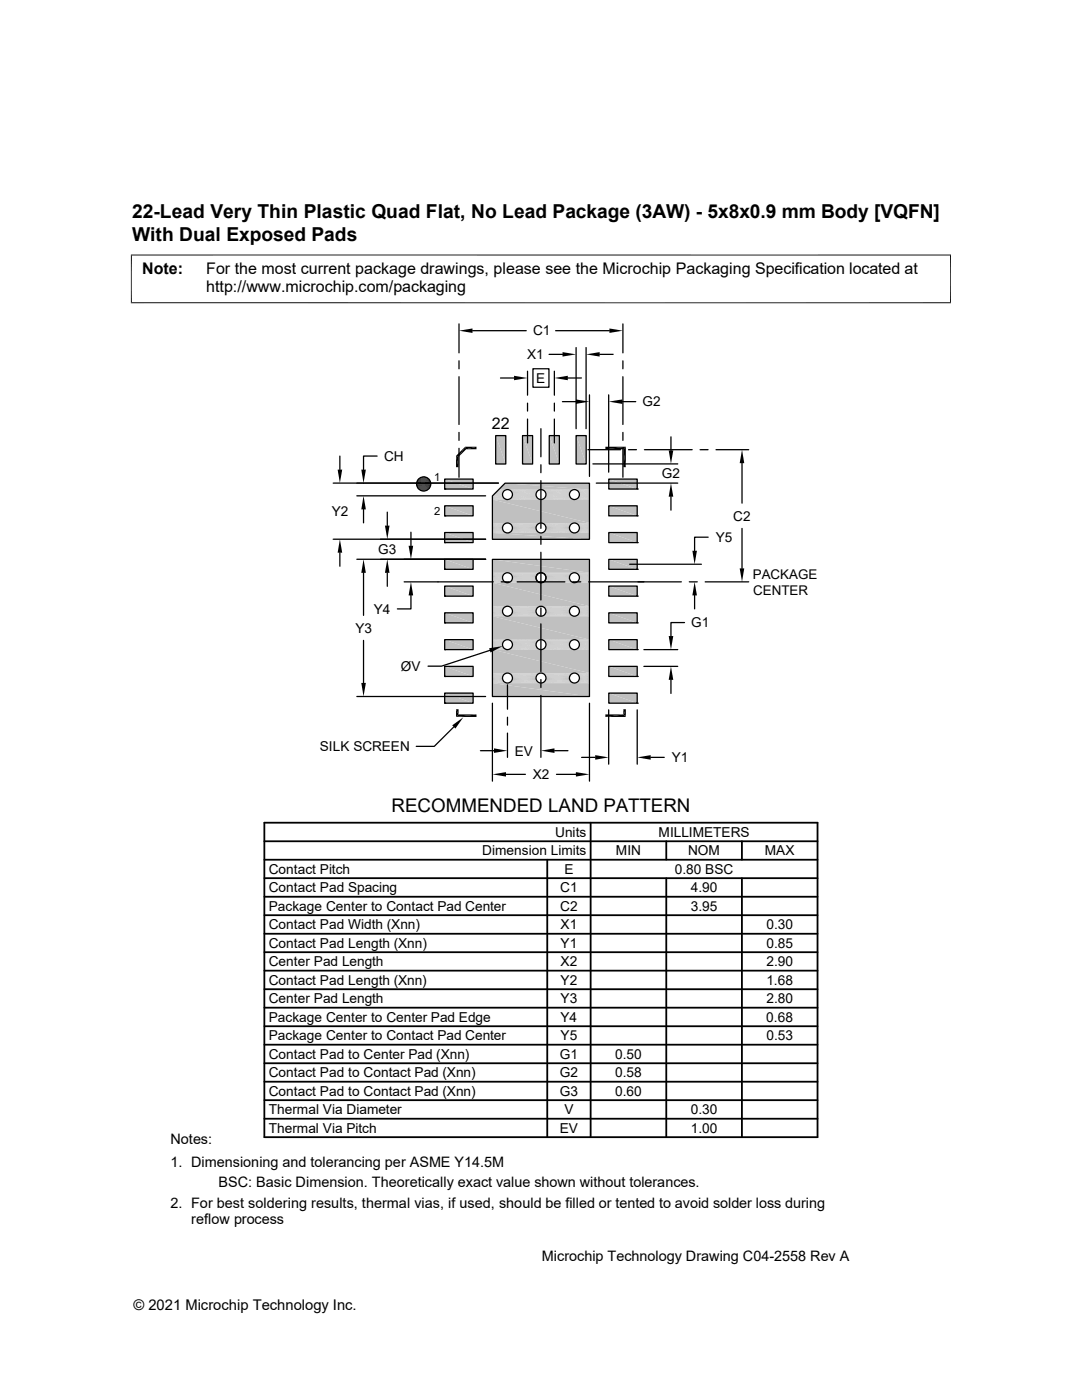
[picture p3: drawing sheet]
<svg xmlns="http://www.w3.org/2000/svg" width="216mm" height="279mm" viewBox="0 0 216 279" stroke-linecap="round" stroke-linejoin="round" font-family="sans-serif">
<g fill="#c0c0c0">
<path d="M100.8 96.4l16.8 1.3h-18.1z"/>
<path d="M100.8 96.4h16.8v1.3z"/>
</g>
<path d="M101.3 97.7h6.5M108 97.7h6.5M114.7 97.7h2.9" fill="none" stroke="#c0c0c0" stroke-width=".2"/>
<g fill="#c0c0c0">
<path d="M99.5 97.7h1.5z"/>
<path d="M99.5 97.7h1.7z"/>
</g>
<path d="M101.5 97.8h6.2M108.2 97.8h6.1M114.9 97.8h2.7" fill="none" stroke="#c0c0c0" stroke-width=".2"/>
<g fill="#c0c0c0">
<path d="M99.5 97.7l1.3 .1z"/>
<path d="M99.5 97.7h1.5z"/>
</g>
<path d="M101.7 97.8h5.8M108.4 97.8h5.8M115.1 97.8h2.5" fill="none" stroke="#c0c0c0" stroke-width=".2"/>
<g fill="#c0c0c0">
<path d="M99.4 97.8l1.2 .1h-1.3z"/>
<path d="M99.4 97.8h1.4l-.2 .1z"/>
</g>
<path d="M101.9 98h5.4M108.5 98h5.5M115.2 98h2.4" fill="none" stroke="#c0c0c0" stroke-width=".2"/>
<g fill="#c0c0c0">
<path d="M99.3 97.9l1.2 .1h-1.3z"/>
<path d="M99.3 97.9h1.3l-.1 .1z"/>
</g>
<path d="M102 98.1h5.2M108.7 98.1h5.2M115.4 98.1h2.2" fill="none" stroke="#c0c0c0" stroke-width=".2"/>
<g fill="#c0c0c0">
<path d="M99.2 98l1.2 .2h-1.3z"/>
<path d="M99.2 98h1.3l-.1 .2z"/>
</g>
<path d="M102.1 98.3h5M108.8 98.3h5M115.5 98.3h2.1" fill="none" stroke="#c0c0c0" stroke-width=".2"/>
<g fill="#c0c0c0">
<path d="M99.1 98.2l1.2 .1h-1.4z"/>
<path d="M99.1 98.2h1.3l-.1 .1z"/>
</g>
<path d="M102.2 98.4h4.8M108.9 98.4h4.8M115.5 98.4h2.1" fill="none" stroke="#c0c0c0" stroke-width=".2"/>
<g fill="#c0c0c0">
<path d="M98.9 98.3l1.4 .2h-1.6z"/>
<path d="M98.9 98.3h1.4v.2z"/>
</g>
<path d="M102.2 98.6h4.8M108.9 98.6h4.7M115.6 98.6h2" fill="none" stroke="#c0c0c0" stroke-width=".2"/>
<g fill="#c0c0c0">
<path d="M98.7 98.5l1.5 .2h-1.7z"/>
<path d="M98.7 98.5h1.6l-.1 .2z"/>
</g>
<path d="M115.6 98.8h2" fill="none" stroke="#c0c0c0" stroke-width=".2"/>
<path d="M115.6 98.7h2v.2z" fill="#c0c0c0"/>
<path d="M102.2 98.8h4.8M108.9 98.8h4.7" fill="none" stroke="#c0c0c0" stroke-width=".2"/>
<g fill="#c0c0c0">
<path d="M98.3 98.9l.2-.2 1.8 .2z"/>
<path d="M98.5 98.7h1.7l.1 .2z"/>
</g>
<path d="M98.3 98.9h2" fill="none" stroke="#c0c0c0" stroke-width=".2"/>
<path d="M98.3 98.9h2v.1z" fill="#c0c0c0"/>
<g fill="none" stroke="#c0c0c0" stroke-width=".2">
<path d="M98.3 99h2M98.3 99.1h2.1M98.3 99.3h2.2M98.3 99.4h2.3M98.3 99.5h2.5M98.3 99.6h2.7M98.3 99.7h2.9M101.3 99.7h6.5M101.5 99.6h6.2M101.7 99.5h5.8M101.9 99.4h5.4M102 99.3h5.2"/>
<path d="M102.1 99.1h5M102.2 99h4.8M108 99.7h6.5M108.2 99.6h6.1M108.4 99.5h5.8M108.5 99.4h5.5M108.7 99.3h5.2M108.8 99.1h5M108.9 99h4.8M114.7 99.7h2.9M114.9 99.6h2.7M115.1 99.5h2.5"/>
<path d="M115.2 99.4h2.4M115.4 99.3h2.2M115.5 99.1h2.1M115.5 99h2.1"/>
</g>
<g fill="#c0c0c0">
<path d="M98.3 99.7l19.3 4.7h-19.3z"/>
<path d="M98.3 99.7h19.3v4.7z"/>
</g>
<g fill="none" stroke="#c0c0c0" stroke-width=".2">
<path d="M98.3 104.4h2.9M98.3 104.4h2.7M98.3 104.5h2.5M98.3 104.6h2.3M98.3 104.8h2.2M98.3 104.9h2.1M98.3 105.1h2M101.3 104.4h6.5M101.5 104.4h6.2M101.7 104.5h5.8M101.9 104.6h5.4M102 104.8h5.2"/>
<path d="M102.1 104.9h5M102.2 105.1h4.8M102.2 105.3h4.8M108 104.4h6.5M108.2 104.4h6.1M108.4 104.5h5.8M108.5 104.6h5.5M108.7 104.8h5.2M108.8 104.9h5M108.9 105.1h4.8M108.9 105.3h4.7M114.7 104.4h2.9"/>
<path d="M114.9 104.4h2.7M115.1 104.5h2.5M115.2 104.6h2.4M115.4 104.8h2.2M115.5 104.9h2.1M115.5 105.1h2.1M115.6 105.3h2"/>
</g>
<path d="M98.3 105.2l1.9 .2h-1.9z" fill="#c0c0c0"/>
<path d="M98.3 105.3h2M115.6 105.5h2" fill="none" stroke="#c0c0c0" stroke-width=".2"/>
<path d="M115.6 105.4h2v.2z" fill="#c0c0c0"/>
<g fill="none" stroke="#c0c0c0" stroke-width=".2">
<path d="M98.3 105.5h2M98.3 105.6h2M98.3 105.8h2.1M98.3 106h2.2M98.3 106.1h2.3M98.3 106.2h2.5M98.3 106.3h2.7M98.3 106.4h2.9M101.3 106.4h6.5M101.5 106.3h6.2M101.7 106.2h5.8M101.9 106.1h5.4"/>
<path d="M102 106h5.2M102.1 105.8h5M102.2 105.6h4.8M102.2 105.5h4.8M108 106.4h6.5M108.2 106.3h6.1M108.4 106.2h5.8M108.5 106.1h5.5M108.7 106h5.2M108.8 105.8h5M108.9 105.6h4.8M108.9 105.5h4.7"/>
<path d="M114.7 106.4h2.9M114.9 106.3h2.7M115.1 106.2h2.5M115.2 106.1h2.4M115.4 106h2.2M115.5 105.8h2.1M115.5 105.6h2.1"/>
</g>
<g fill="#c0c0c0">
<path d="M98.3 106.4l19.3 1.2h-19.3z"/>
<path d="M98.3 106.4h19.3v1.2z"/>
<path d="M98.3 111.6l19.3 2.7h-19.3z"/>
<path d="M98.3 111.6h19.3v2.7z"/>
</g>
<g fill="none" stroke="#c0c0c0" stroke-width=".2">
<path d="M98.3 114.3h2.9M98.3 114.4h2.7M98.3 114.4h2.5M98.3 114.6h2.3M98.3 114.7h2.2M98.3 114.9h2.1M98.3 115h2M101.3 114.3h6.5M101.5 114.4h6.2M101.7 114.4h5.8M101.9 114.6h5.4M102 114.7h5.2"/>
<path d="M102.1 114.9h5M102.2 115h4.8M102.2 115.2h4.8M108 114.3h6.5M108.2 114.4h6.1M108.4 114.4h5.8M108.5 114.6h5.5M108.7 114.7h5.2M108.8 114.9h5M108.9 115h4.8M108.9 115.2h4.7M114.7 114.3h2.9"/>
<path d="M114.9 114.4h2.7M115.1 114.4h2.5M115.2 114.6h2.4M115.4 114.7h2.2M115.5 114.9h2.1M115.5 115h2.1M115.6 115.2h2"/>
</g>
<path d="M98.3 115.1l1.9 .2h-1.9z" fill="#c0c0c0"/>
<path d="M98.3 115.2h2M115.6 115.4h2" fill="none" stroke="#c0c0c0" stroke-width=".2"/>
<path d="M115.6 115.3h2v.2z" fill="#c0c0c0"/>
<g fill="none" stroke="#c0c0c0" stroke-width=".2">
<path d="M98.3 115.4h2M98.3 115.6h2M98.3 115.7h2.1M98.3 115.9h2.2M98.3 116h2.3M98.3 116.2h2.5M98.3 116.2h2.7M98.3 116.3h2.9M101.3 116.3h6.5M101.5 116.2h6.2M101.7 116.2h5.8M101.9 116h5.4"/>
<path d="M102 115.9h5.2M102.1 115.7h5M102.2 115.6h4.8M102.2 115.4h4.8M108 116.3h6.5M108.2 116.2h6.1M108.4 116.2h5.8M108.5 116h5.5M108.7 115.9h5.2M108.8 115.7h5M108.9 115.6h4.8M108.9 115.4h4.7"/>
<path d="M114.7 116.3h2.9M114.9 116.2h2.7M115.1 116.2h2.5M115.2 116h2.4M115.4 115.9h2.2M115.5 115.7h2.1M115.5 115.6h2.1"/>
</g>
<g fill="#c0c0c0">
<path d="M98.3 116.3l19.3 4.7h-19.3z"/>
<path d="M98.3 116.3h19.3v4.7z"/>
</g>
<g fill="none" stroke="#c0c0c0" stroke-width=".2">
<path d="M98.3 121.1h2.5M98.3 121.2h2.3M98.3 121.4h2.2M98.3 121.5h2.1M98.3 121.7h2M101.2 121h-2.9M101.3 121h6.5M101.7 121.1h5.8M101.9 121.2h5.4M102 121.4h5.2M102.1 121.5h5M102.2 121.7h4.8"/>
<path d="M102.2 121.9h4.8M108 121h6.5M108.4 121.1h5.8M108.5 121.2h5.5M108.7 121.4h5.2M108.8 121.5h5M108.9 121.7h4.8M108.9 121.9h4.7M114.7 121h2.9M115.1 121.1h2.5M115.2 121.2h2.4M115.4 121.4h2.2"/>
<path d="M115.5 121.5h2.1M115.5 121.7h2.1M115.6 121.9h2"/>
</g>
<path d="M98.3 121.8l1.9 .2h-1.9z" fill="#c0c0c0"/>
<path d="M98.3 121.9h2M115.6 122.1h2" fill="none" stroke="#c0c0c0" stroke-width=".2"/>
<path d="M115.6 122h2v.2z" fill="#c0c0c0"/>
<g fill="none" stroke="#c0c0c0" stroke-width=".2">
<path d="M98.3 122.1h2M98.3 122.2h2M98.3 122.4h2.1M98.3 122.6h2.2M98.3 122.7h2.3M98.3 122.8h2.5M98.3 122.9h2.7M98.3 123h2.9M101.3 123h6.5M101.5 122.9h6.2M101.7 122.8h5.8M101.9 122.7h5.4"/>
<path d="M102 122.6h5.2M102.1 122.4h5M102.2 122.2h4.8M102.2 122.1h4.8M108 123h6.5M108.2 122.9h6.1M108.4 122.8h5.8M108.5 122.7h5.5M108.7 122.6h5.2M108.8 122.4h5M108.9 122.2h4.8M108.9 122.1h4.7"/>
<path d="M114.7 123h2.9M114.9 122.9h2.7M115.1 122.8h2.5M115.2 122.7h2.4M115.4 122.6h2.2M115.5 122.4h2.1M115.5 122.2h2.1"/>
</g>
<g fill="#c0c0c0">
<path d="M98.3 123l19.3 4.7h-19.3z"/>
<path d="M98.3 123h19.3v4.7z"/>
</g>
<g fill="none" stroke="#c0c0c0" stroke-width=".2">
<path d="M98.3 127.7h2.9M98.3 127.7h2.7M98.3 127.8h2.5M98.3 127.9h2.3M98.3 128h2.2M98.3 128.2h2.1M98.3 128.4h2M101.3 127.7h6.5M101.5 127.7h6.2M101.7 127.8h5.8M101.9 127.9h5.4M102 128h5.2"/>
<path d="M102.1 128.2h5M102.2 128.4h4.8M102.2 128.6h4.8M108 127.7h6.5M108.2 127.7h6.1M108.4 127.8h5.8M108.5 127.9h5.5M108.7 128h5.2M108.8 128.2h5M108.9 128.4h4.8M108.9 128.6h4.7M114.7 127.7h2.9"/>
<path d="M114.9 127.7h2.7M115.1 127.8h2.5M115.2 127.9h2.4M115.4 128h2.2M115.5 128.2h2.1M115.5 128.4h2.1M115.6 128.6h2"/>
</g>
<path d="M98.3 128.5l1.9 .2h-1.9z" fill="#c0c0c0"/>
<path d="M98.3 128.6h2M115.6 128.7h2" fill="none" stroke="#c0c0c0" stroke-width=".2"/>
<path d="M115.6 128.7h2v.1z" fill="#c0c0c0"/>
<g fill="none" stroke="#c0c0c0" stroke-width=".2">
<path d="M98.3 128.7h2M98.3 128.9h2M98.3 129.1h2.1M98.3 129.3h2.2M98.3 129.4h2.3M98.3 129.5h2.5M98.3 129.6h2.7M98.3 129.6h2.9M101.3 129.6h6.5M101.5 129.6h6.2M101.7 129.5h5.8M101.9 129.4h5.4"/>
<path d="M102 129.3h5.2M102.1 129.1h5M102.2 128.9h4.8M102.2 128.7h4.8M108 129.6h6.5M108.2 129.6h6.1M108.4 129.5h5.8M108.5 129.4h5.5M108.7 129.3h5.2M108.8 129.1h5M108.9 128.9h4.8M108.9 128.7h4.7"/>
<path d="M114.7 129.6h2.9M114.9 129.6h2.7M115.1 129.5h2.5M115.2 129.4h2.4M115.4 129.3h2.2M115.5 129.1h2.1M115.5 128.9h2.1"/>
</g>
<g fill="#c0c0c0">
<path d="M98.3 129.6l19.3 4.7h-19.3z"/>
<path d="M98.3 129.6h19.3v4.7z"/>
</g>
<g fill="none" stroke="#c0c0c0" stroke-width=".2">
<path d="M98.3 134.3h2.9M98.3 134.4h2.7M98.3 134.5h2.5M98.3 134.6h2.3M98.3 134.7h2.2M98.3 134.9h2.1M98.3 135.1h2M101.3 134.3h6.5M101.5 134.4h6.2M101.7 134.5h5.8M101.9 134.6h5.4M102 134.7h5.2"/>
<path d="M102.1 134.9h5M102.2 135.1h4.8M102.2 135.2h4.8M108 134.3h6.5M108.2 134.4h6.1M108.4 134.5h5.8M108.5 134.6h5.5M108.7 134.7h5.2M108.8 134.9h5M108.9 135.1h4.8M108.9 135.2h4.7M114.7 134.3h2.9"/>
<path d="M114.9 134.4h2.7M115.1 134.5h2.5M115.2 134.6h2.4M115.4 134.7h2.2M115.5 134.9h2.1M115.5 135.1h2.1M115.6 135.2h2"/>
</g>
<path d="M98.3 135.1l1.9 .2h-1.9z" fill="#c0c0c0"/>
<path d="M98.3 135.2h2M115.6 135.4h2" fill="none" stroke="#c0c0c0" stroke-width=".2"/>
<path d="M115.6 135.3h2v.2z" fill="#c0c0c0"/>
<g fill="none" stroke="#c0c0c0" stroke-width=".2">
<path d="M98.3 135.4h2M98.3 135.6h2M98.3 135.8h2.1M98.3 135.9h2.2M98.3 136.1h2.3M98.3 136.2h2.5M98.3 136.3h2.7M98.3 136.3h2.9M101.3 136.3h6.5M101.5 136.3h6.2M101.7 136.2h5.8M101.9 136.1h5.4"/>
<path d="M102 135.9h5.2M102.1 135.8h5M102.2 135.6h4.8M102.2 135.4h4.8M108 136.3h6.5M108.2 136.3h6.1M108.4 136.2h5.8M108.5 136.1h5.5M108.7 135.9h5.2M108.8 135.8h5M108.9 135.6h4.8M108.9 135.4h4.7"/>
<path d="M114.7 136.3h2.9M114.9 136.3h2.7M115.1 136.2h2.5M115.2 136.1h2.4M115.4 135.9h2.2M115.5 135.8h2.1M115.5 135.6h2.1"/>
</g>
<g fill="#c0c0c0">
<path d="M98.3 136.3l19.3 2.7h-19.3z"/>
<path d="M98.3 136.3h19.3v2.7z"/>
<path d="M115 86.9l2 5.7h-2z"/>
<path d="M115 86.9h2v5.7z"/>
<path d="M109.6 86.9l2 5.7h-2z"/>
<path d="M109.6 86.9h2v5.7z"/>
<path d="M104.3 86.9l2 5.7h-2z"/>
<path d="M104.3 86.9h2v5.7z"/>
<path d="M98.9 86.9l2 5.7h-2z"/>
<path d="M98.9 86.9h2v5.7z"/>
<path d="M121.5 95.6l5.6 2h-5.6z"/>
<path d="M121.5 95.6h5.6v2z"/>
<path d="M88.7 95.6l5.7 2h-5.7z"/>
<path d="M88.7 95.6h5.7v2z"/>
<path d="M121.5 100.9l5.6 2.1h-5.6z"/>
<path d="M121.5 100.9h5.6v2.1z"/>
<path d="M88.7 100.9l5.7 2.1h-5.7z"/>
<path d="M88.7 100.9h5.7v2.1z"/>
<path d="M121.5 106.3l5.6 2h-5.6z"/>
<path d="M121.5 106.3h5.6v2z"/>
<path d="M88.7 106.3l5.7 2h-5.7z"/>
<path d="M88.7 106.3h5.7v2z"/>
<path d="M121.5 111.6l5.6 2h-5.6z"/>
<path d="M121.5 111.6h5.6v2z"/>
<path d="M88.7 111.6l5.7 2h-5.7z"/>
<path d="M88.7 111.6h5.7v2z"/>
<path d="M121.5 117l5.6 2h-5.6z"/>
<path d="M121.5 117h5.6v2z"/>
<path d="M88.7 117l5.7 2h-5.7z"/>
<path d="M88.7 117h5.7v2z"/>
<path d="M121.5 122.3l5.6 2h-5.6z"/>
<path d="M121.5 122.3h5.6v2z"/>
<path d="M88.7 122.3l5.7 2h-5.7z"/>
<path d="M88.7 122.3h5.7v2z"/>
<path d="M121.5 127.7l5.6 1.9h-5.6z"/>
<path d="M121.5 127.7h5.6v1.9z"/>
<path d="M88.7 127.7l5.7 1.9h-5.7z"/>
<path d="M88.7 127.7h5.7v1.9z"/>
<path d="M121.5 133l5.6 2h-5.6z"/>
<path d="M121.5 133h5.6v2z"/>
<path d="M88.7 133l5.7 2h-5.7z"/>
<path d="M88.7 133h5.7v2z"/>
<path d="M121.5 138.3l5.6 2h-5.6z"/>
<path d="M121.5 138.3h5.6v2z"/>
<path d="M88.7 138.3l5.7 2h-5.7z"/>
<path d="M88.7 138.3h5.7v2z"/>
</g>
<g fill="none" stroke="#000" stroke-width=".25">
<path d="M91.6 64.6v5.8M91.6 72v1.6M91.6 75.2v9.5M94.3 66h10.7M99.9 75.4h2.7M105.3 74.1v4.8M106.3 73.6h3.2v3.7h-3.2zM109.6 70.7h2.6M110.6 74.1v4.8M110.9 66h10.7M113.3 75.4h2.7M115 69.4v16.2"/>
<path d="M116.9 69.4v16.2M117.6 78.8v16.3M119.7 70.7h2.6M121.5 78.8v15.4M124.3 64.6v5.8M124.3 72v1.6M124.3 75.2v9.5M66.5 96.4h32.9M67.8 91v2.7M71.2 99h25.7M75.2 91h-2.7v2.7M88.7 95.6h5.7v2h-5.7z"/>
<path d="M88.7 97.6h.1M91.6 86.3v1.6M91.6 89.5v5.7M98.9 86.9h2v5.7h-2zM100.8 96.4h16.8v11.2h-19.3v-8.6zM104.3 86.9h2v5.7h-2zM105.3 80.5v1.5M105.3 83.6v4.8M107.9 85.6v5.6M107.9 92.8v1.5M107.9 95.9v9.6M109.6 86.9h2v5.7h-2z"/>
<path d="M110.6 80.5v1.5M110.6 83.6v4.8M112.2 80.2h2.7M115 86.9h2v5.7h-2zM117.3 89.7h6.5M118.3 92.6h16.9M119 96.4h16.2M121.5 95.6h5.6v2h-5.6zM124.2 80.2h2.7M124.3 86.3v1.6M124.3 89.5v5.7M125.4 89.7h1.6"/>
<path d="M127.1 97.6h.1M128.6 89.7h9.5M133.9 87.2v2.7M133.9 99.1v2.7M139.7 89.7h1.6M142.9 89.7h6.5M148.1 92.4v8M66.5 107.6h30.4M67.8 110.3v2.7M71.2 111.6h25.7M72.5 101.7v2.7M72.5 114.3v8.5"/>
<path d="M77.3 102.2v2.7M77.3 114.3v2.7M80.6 116.1h17.8M82 118.8v2.7h-2.7M82 106.2v2.7M88.7 117h5.7v2h-5.7zM88.7 119h.1M88.7 111.6h5.7v2h-5.7zM88.7 113.6h.1M88.7 106.3h5.7v2h-5.7zM88.7 108.3h.1M88.7 100.9h5.7v2.1h-5.7z"/>
<path d="M88.7 103h.1M98.3 111.6h19.3v27.4h-19.3zM100 116.1h1.6M103.2 116.1h9.5M107.9 107v1.6M107.9 110.2v9.5M114.3 116.1h1.6M117.5 116.1h18.5M121.5 117h5.6v2h-5.6zM121.5 111.6h5.6v2h-5.6zM121.5 106.3h5.6v2h-5.6zM121.5 100.9h5.6v2.1h-5.6z"/>
<path d="M125.6 112.6h14.4M127.1 119h.1M127.1 113.6h.1M127.1 108.3h.1M127.1 103h.1M137.5 116.1h1.6M138.6 118.8v2.7M140.7 116.1h8.7M141.3 107.2h-2.7v2.7M148.1 105.5v7.9M71.2 139h25.7M72.5 127.8v8.5"/>
<path d="M88.7 138.3h5.7v2h-5.7zM88.7 133h5.7v2h-5.7zM88.7 135h.1M88.7 127.7h5.7v1.9h-5.7zM88.7 129.6h.1M88.7 122.3h5.7v2h-5.7zM88.7 124.3h.1M97.7 129.8l-9.6 3.1h-2.7M101.3 136.7v4.8M107.9 121.3v1.6M107.9 124.5v9.5M107.9 135.6v1.6"/>
<path d="M107.9 138.8v12.4M121.5 138.3h5.6v2h-5.6zM121.5 133h5.6v2h-5.6zM121.5 127.7h5.6v1.9h-5.6zM121.5 122.3h5.6v2h-5.6zM127.1 135h.1M127.1 129.6h.1M127.1 124.3h.1M128.5 133h6.7M128.5 129.6h6.7M133.9 135.7v2.7M136.6 124.2h-2.7v2.7"/>
<path d="M88.7 140.3h.1M90.6 145.1l-3.9 3.8h-3.6M95.9 149.8h2.7M98.3 140.3v15.6M101 154.5h3.8M101.3 143.1v1.6M101.3 146.3v4.9M110.6 149.8h2.7M111 154.5h3.9M116.1 151.2h2.7M117.6 140.3v15.6M121.5 141.7v10.8"/>
<path d="M127.1 140.3h.1M127.1 141.7v10.8M129.8 151.2h2.7"/>
<circle cx="84.5" cy="96.6" r="1.41"/>
<circle cx="101.3" cy="98.7" r=".99"/>
<circle cx="108" cy="98.7" r=".99"/>
<circle cx="114.6" cy="98.7" r=".99"/>
<circle cx="101.3" cy="115.3" r=".99"/>
<circle cx="101.3" cy="105.4" r=".99"/>
<circle cx="108" cy="115.3" r=".99"/>
<circle cx="108" cy="105.4" r=".99"/>
<circle cx="114.6" cy="105.4" r=".99"/>
<circle cx="114.6" cy="115.3" r=".99"/>
<circle cx="101.3" cy="122" r=".99"/>
<circle cx="101.3" cy="135.3" r=".99"/>
<circle cx="101.3" cy="128.7" r=".99"/>
<circle cx="108" cy="135.3" r=".99"/>
<circle cx="108" cy="128.7" r=".99"/>
<circle cx="108" cy="122" r=".99"/>
<circle cx="114.6" cy="135.3" r=".99"/>
<circle cx="114.6" cy="128.7" r=".99"/>
<circle cx="114.6" cy="122" r=".99"/>
</g>
<g fill="none" stroke="#000" stroke-width=".36">
<path d="M52.7 167.9h110.4M52.7 164.2h110.4v62.7h-110.4zM52.7 171.6h110.4M52.7 175.3h110.4M52.7 179h110.4M109.2 171.6v55.3M117.9 164.2v62.7M132.9 167.9v3.7M132.9 175.3v51.6M148 167.9v3.7M148 175.3v51.6M52.7 182.6h110.4"/>
<path d="M52.7 186.4h110.4M52.7 193.7h110.4M52.7 190h110.4M52.7 197.4h110.4M52.7 215.9h110.4M52.7 212.2h110.4M52.7 201.1h110.4M52.7 204.8h110.4M52.7 208.5h110.4M52.7 219.6h110.4M52.7 223.3h110.4"/>
</g>
<g fill="none" stroke="#000" stroke-width=".2">
<path d="M26.1 50.9h163.7M26.2 50.8v9.7M189.7 50.8v9.7M26.1 60.4h163.7M83.1 96.4h2.8M83.1 96.5h2.9M83.1 96.6h2.9M83.1 96.8h2.8M83.1 96.9h2.8M83.1 96.2h2.8M83.2 96.1h2.7M83.2 97h2.7"/>
<path d="M83.2 96h2.7M83.2 97.2h2.7M83.3 97.3h2.5M83.3 95.9h2.5M83.4 97.4h2.3M83.4 95.7h2.3M83.4 95.6h2.2M83.4 97.5h2.2M83.5 97.6h2.1M83.5 95.5h2.1"/>
</g>
<g fill="#000">
<path d="M91.6 66l2.7-.4v.8zM102.6 75l2.7 .4-2.7 .5zM112.2 70.3l2.8 .4-2.8 .5zM110.6 75.4l2.7-.4v.9zM114.9 79.7l2.7 .5-2.7 .4zM116.9 70.7l2.8-.4v.9zM121.6 65.6l2.7 .4-2.7 .4zM121.5 80.2l2.7-.5v.9zM67.4 93.7h.9l-.5 2.7zM72.1 93.7h.9l-.5 2.7zM83.5 97.6h1.9zM83.6 95.5l2 .1z"/>
<path d="M83.6 97.6l1.8 .1zM83.6 97.6h1.8zM83.6 95.5h1.8zM83.7 95.4l1.7 .1zM83.7 97.7l1.5 .1zM83.7 97.7h1.7zM83.7 95.4h1.7zM83.8 95.3l1.6 .1zM83.8 97.8l1.3 .1zM83.8 97.8h1.4zM83.8 95.3h1.4zM84 95.3h1.2z"/>
<path d="M84 97.9h1zM84 97.9h1.1zM84 95.3h1.1zM84.1 95.2l1 .1zM84.1 97.9l.8 .1zM84.1 97.9h.9zM84.1 95.2h.9zM84.2 95.2h.8zM84.2 98h.5zM84.2 98h.7zM84.2 95.2h.7zM84.3 95.2h.6z"/>
<path d="M84.3 98h.4zM84.3 95.2h.4zM91 91l.5 2.2h-.5zM92.8 89.2l-1.3 2-.5-.2zM91 91l.5 .2v2zM92.8 89.2l.2 .5-1.5 1.5zM92.8 89.2h2.3l-2.1 .5zM93 89.7l2.1-.5v.5zM120.8 89.2h4.1l-4.1 .5zM120.8 89.7l4.1-.5-.5 .5zM124.4 89.7l.5 3.5h-.5zM124.4 89.7l.5-.5v4z"/>
<path d="M133.9 96.4l.4 2.7h-.9zM133.4 89.9h.9l-.4 2.7zM148.1 89.7l.4 2.7h-.9zM67.8 107.6l.5 2.7h-.9zM72.5 99l.5 2.7h-.9zM72.5 111.6l.5 2.7h-.9zM76.8 104.9h.9l-.4 2.7zM77.3 111.6l.4 2.7h-.9zM81.5 108.9h.9l-.4 2.7zM82 116.1l.4 2.7h-.9zM138.6 116.1l.5 2.7h-.9zM138.2 109.9h.9l-.5 2.7z"/>
<path d="M147.6 113.4h.9l-.4 2.7zM72.1 136.3h.9l-.5 2.7zM97.6 129.4l2.7-.5-2.4 1.3zM133.9 133l.4 2.7h-.9zM133.4 126.9h.9l-.4 2.7zM90.2 144.8l2.3-1.6-1.6 2.2zM91 141.5l.5 1.1-.5 .5zM91 141.5h.5v1.1zM91 143.1l4.1-.5v.5zM91.5 142.6h3.6l-4.1 .5zM98.6 149.4l2.7 .4-2.7 .5zM98.3 154.5l2.7-.4v.9z"/>
<path d="M107.9 149.8l2.7-.4v.9zM114.9 154.1l2.7 .4-2.7 .5zM118.8 150.7l2.7 .5-2.7 .4zM124.4 141.5l.5 1.6-.5-.5zM120.8 142.6h3.6l-3.6 .5zM124.4 141.5h.5v1.6zM120.8 143.1l3.6-.5 .5 .5zM127.1 151.2l2.7-.5v.9z"/>
</g>
<g font-size="3.8">
<text x="26.4" y="43.5">22-Lead Very Thin Plastic Quad Flat, No Lead Package (3AW) - 5x8x0.9 mm Body [VQFN]</text>
<text x="26.4" y="48.1">With Dual Exposed Pads</text>
</g>
<text font-size="3.7" x="78.1" y="162.1">RECOMMENDED LAND PATTERN</text>
<g font-size="3.2">
<text x="28.4" y="54.7">Note:</text>
<text x="41.1" y="58.3">http://www.microchip.com/packaging</text>
<text x="41.1" y="54.7">For the most current package drawings, please see the Microchip Packaging Specification located at</text>
<text x="98.1" y="85.6">22</text>
</g>
<g font-size="2.9">
<text x="34" y="228.3">Notes:</text>
<text x="34" y="232.9">1. Dimensioning and tolerancing per ASME Y14.5M</text>
<text x="43.6" y="237">BSC: Basic Dimension. Theoretically exact value shown without tolerances.</text>
<text x="34" y="241">2. For best soldering results, thermal vias, if used, should be filled or tented to avoid solder loss during</text>
<text x="38.1" y="244.3">reflow process</text>
<text x="108.1" y="251.7">Microchip Technology Drawing C04-2558 Rev A</text>
<text x="26.6" y="261.3">© 2021 Microchip Technology Inc.</text>
</g>
<g font-size="2.7">
<text x="105.2" y="71.7">X1</text>
<text x="106.4" y="67">C1</text>
<text x="107" y="76.4">E</text>
<text x="128.2" y="81.1">G2</text>
<text x="76.6" y="92">CH</text>
<text x="132.1" y="95.5">G2</text>
<text x="66.2" y="103">Y2</text>
<text x="146.3" y="103.9">C2</text>
<text x="75.5" y="110.6">G3</text>
<text x="142.8" y="108.2">Y5</text>
<text x="150.2" y="115.5">PACKAGE</text>
<text x="150.3" y="118.7">CENTER</text>
<text x="74.6" y="122.5">Y4</text>
<text x="137.9" y="125.2">G1</text>
<text x="71" y="126.3">Y3</text>
<text x="80" y="133.9">ØV</text>
<text x="63.8" y="149.9">SILK SCREEN</text>
<text x="102.7" y="150.8">EV</text>
<text x="106.3" y="155.5">X2</text>
<text x="134" y="152.1">Y1</text>
<text x="110.8" y="167">Units</text>
<text x="131.4" y="167">MILLIMETERS</text>
<text x="96.2" y="170.7">Dimension Limits</text>
<text x="122.9" y="170.7">MIN</text>
<text x="137.3" y="170.7">NOM</text>
<text x="152.6" y="170.7">MAX</text>
<text x="53.6" y="174.4">Contact Pitch</text>
<text x="53.6" y="178.1">Contact Pad Spacing</text>
<text x="111.8" y="178.1">C1</text>
<text x="112.6" y="174.4">E</text>
<text x="134.7" y="174.4">0.80 BSC</text>
<text x="137.8" y="178.1">4.90</text>
<text x="53.6" y="185.5">Contact Pad Width (Xnn)</text>
<text x="53.6" y="181.8">Package Center to Contact Pad Center</text>
<text x="111.8" y="181.8">C2</text>
<text x="111.9" y="185.5">X1</text>
<text x="137.8" y="181.8">3.95</text>
<text x="152.9" y="185.5">0.30</text>
<text x="53.6" y="189.2">Contact Pad Length (Xnn)</text>
<text x="111.9" y="189.2">Y1</text>
<text x="152.9" y="189.2">0.85</text>
<text x="53.6" y="196.6">Contact Pad Length (Xnn)</text>
<text x="53.6" y="192.8">Center Pad Length</text>
<text x="111.8" y="196.6">Y2</text>
<text x="111.9" y="192.9">X2</text>
<text x="152.9" y="196.6">1.68</text>
<text x="152.9" y="192.8">2.90</text>
<text x="53.6" y="200.2">Center Pad Length</text>
<text x="53.6" y="203.9">Package Center to Center Pad Edge</text>
<text x="111.8" y="203.9">Y4</text>
<text x="111.9" y="200.2">Y3</text>
<text x="152.9" y="203.9">0.68</text>
<text x="152.9" y="200.2">2.80</text>
<text x="53.6" y="207.6">Package Center to Contact Pad Center</text>
<text x="111.9" y="207.6">Y5</text>
<text x="152.9" y="207.6">0.53</text>
<text x="53.6" y="211.3">Contact Pad to Center Pad (Xnn)</text>
<text x="53.6" y="215">Contact Pad to Contact Pad (Xnn)</text>
<text x="111.7" y="211.3">G1</text>
<text x="111.7" y="215">G2</text>
<text x="122.7" y="211.3">0.50</text>
<text x="122.7" y="215">0.58</text>
<text x="53.6" y="218.7">Contact Pad to Contact Pad (Xnn)</text>
<text x="111.7" y="218.7">G3</text>
<text x="122.7" y="218.7">0.60</text>
<text x="53.6" y="222.4">Thermal Via Diameter</text>
<text x="53.6" y="226.1">Thermal Via Pitch</text>
<text x="111.7" y="226.1">EV</text>
<text x="112.6" y="222.4">V</text>
<text x="137.8" y="222.4">0.30</text>
<text x="137.8" y="226.1">1.00</text>
</g>
<g font-size="2.2">
<text x="86.6" y="96.1">1</text>
<text x="86.6" y="102.7">2</text>
</g>
</svg>
